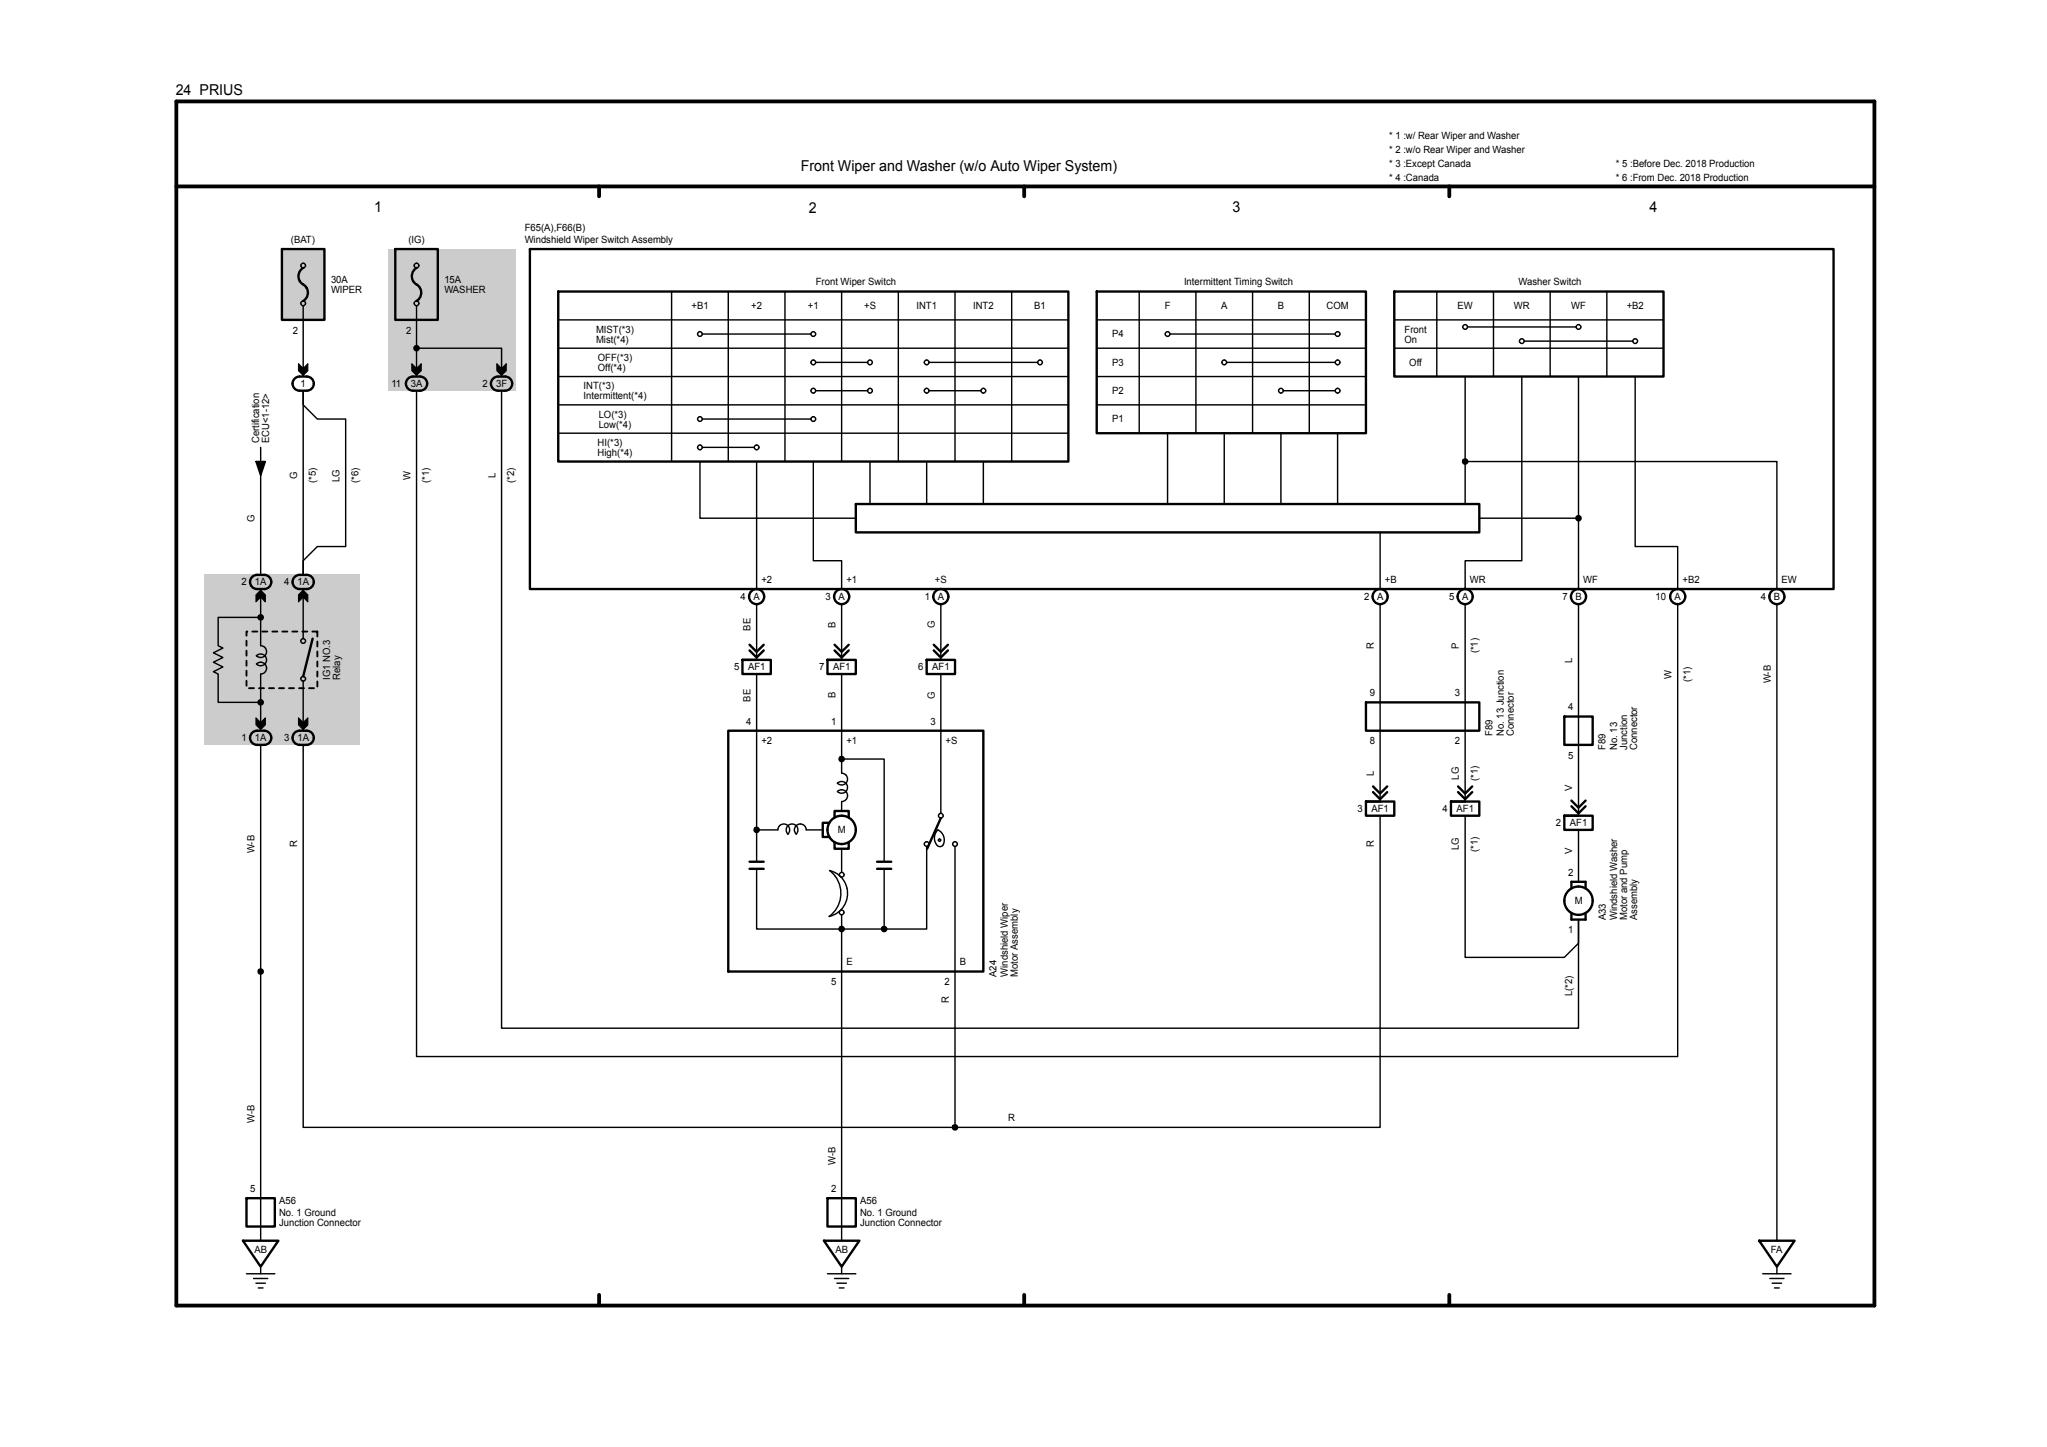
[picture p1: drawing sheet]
<svg xmlns="http://www.w3.org/2000/svg" width="297mm" height="210mm" viewBox="0 0 297 210" stroke-linecap="round" stroke-linejoin="round" font-family="sans-serif">
<path d="M25.6 14.7h246.4v174.8h-246.4zM25.6 27.1h246.4M86.9 27v1.5M148.6 27v1.5M210.3 27v1.5M86.9 187.9v1.5M148.6 187.9v1.5M210.3 187.9v1.5" fill="none" stroke="#000" stroke-width=".55"/>
<g fill="#ccc">
<path d="M56.3 36.1h18.5v20.6h-18.5z"/>
<path d="M29.6 83.4h22.6v24.7h-22.6z"/>
<path d="M40.9 36.1h6.2v10.3h-6.2z"/>
<path d="M57.4 36.1h6.1v10.3h-6.1z"/>
</g>
<g fill="none" stroke="#000" stroke-width=".34">
<path d="M40.9 36.1h6.2v10.3h-6.2zM44 38.9a1.43 1.43 0 0 0 .2 2.5 1.4 1.4 0 0 1-.2 2.3M57.4 36.1h6.1v10.3h-6.1zM60.4 38.9a1.43 1.43 0 0 0 .2 2.5 1.4 1.4 0 0 1-.2 2.3M76.9 36.1h189.1v49.4h-189.1zM42.9 54.8a2.22 2.22 0 0 1 2.4 .3 1.03 1.03 0 0 1 .1 1 1.03 1.03 0 0 1-.9 .6h-1a1.03 1.03 0 0 1-1-.7 1.03 1.03 0 0 1 .4-1.2zM59.3 54.8a2.22 2.22 0 0 1 2.5 .3 1.03 1.03 0 0 1 .1 1 1.03 1.03 0 0 1-1 .6h-1a1.03 1.03 0 0 1-1-.7 1.03 1.03 0 0 1 .4-1.2zM71.7 54.8a2.22 2.22 0 0 1 2.4 .3 1.03 1.03 0 0 1 .1 1 1.03 1.03 0 0 1-.9 .6h-1a1.03 1.03 0 0 1-1-.7 1.03 1.03 0 0 1 .4-1.2zM81 42.3h74v24.7h-74zM159.1 42.3h39.1v20.6h-39.1zM202.3 42.3h39.1v12.3h-39.1zM124.2 73.2h90.4v4.1h-90.4z"/>
<path d="M36.7 83.6a2.22 2.22 0 0 1 2.5 .3 1.03 1.03 0 0 1 .1 1 1.03 1.03 0 0 1-1 .6h-1a1.03 1.03 0 0 1-1-.7 1.03 1.03 0 0 1 .4-1.2zM42.9 83.6a2.22 2.22 0 0 1 2.4 .3 1.03 1.03 0 0 1 .1 1 1.03 1.03 0 0 1-.9 .6h-1a1.03 1.03 0 0 1-1-.7 1.03 1.03 0 0 1 .4-1.2zM45.4 92.7l-1.4 5.5M107.7 95.8h4.1v2h-4.1zM107.7 95.8h2.1M108.8 93.6l1 1 1-1M108.8 94.4l1 1 1-1M120.1 95.8h4.1v2h-4.1zM120.1 95.8h2M121.1 93.6l1 1 1-1M121.1 94.4l1 1 1-1M134.4 95.8h4.2v2h-4.2z"/>
<path d="M134.4 95.8h2.1M135.5 93.6l1 1 1-1M135.5 94.4l1 1 1-1M36.5 106.5l.2-.3a2.22 2.22 0 0 1 2.5 .3 1.03 1.03 0 0 1 .1 1 1.03 1.03 0 0 1-1 .6h-1a1.03 1.03 0 0 1-.9-.6 1.03 1.03 0 0 1 .1-1zM42.6 106.5l.3-.3a2.22 2.22 0 0 1 2.4 .3 1.03 1.03 0 0 1 .1 1 1.03 1.03 0 0 1-.9 .6h-1a1.03 1.03 0 0 1-.9-.6 1.03 1.03 0 0 1 0-1zM105.7 106h37v35h-37zM120.3 119.4h-.9v2.1h.9M121.1 118.7v-1h2v1M136.5 118.7l-2 4.5M198.2 101.9h16.4v4.1h-16.4zM198.2 116.3h4.1v2.1h-4.1zM198.2 116.3h2"/>
<path d="M199.2 114.1l1 1.1 1.1-1.1M199.2 115l1 1 1.1-1M210.5 116.3h4.1v2.1h-4.1zM210.5 116.3h2.1M211.5 114.1l1.1 1.1 1-1.1M211.5 115l1.1 1 1-1M227 118.4h4.1v2h-4.1zM227 104h4.1v4.1h-4.1zM227 118.4h2M228 117l1 1 1.1-1M228 116.2l1 1 1.1-1M108.8 126.1h2"/>
<path d="M108.8 125.1h2M121.1 122.2v1h2v-1M127.3 126.1h2M127.3 125.1h2M228 128.9v-.9h2.1v.9M228 132.5v1h2.1v-1M35.8 173.9h4.1v4.1h-4.1zM120.1 173.9h4.1v4.1h-4.1zM35.3 180.1h5.1l-2.6 3.7zM119.5 180.1h5.2l-2.6 3.7zM255.2 180.1h5.2l-2.6 3.7z"/>
<circle cx="109.8" cy="86.6" r="1.1"/>
<circle cx="122.1" cy="86.6" r="1.1"/>
<circle cx="136.5" cy="86.6" r="1.1"/>
<circle cx="200.2" cy="86.6" r="1.1"/>
<circle cx="212.6" cy="86.6" r="1.1"/>
<circle cx="229" cy="86.6" r="1.1"/>
<circle cx="243.4" cy="86.6" r="1.1"/>
<circle cx="257.8" cy="86.6" r="1.1"/>
<circle cx="122.1" cy="120.4" r="2.06"/>
<circle cx="229" cy="130.7" r="2.06"/>
</g>
<g fill="none" stroke="#000" stroke-width=".21">
<path d="M44 56.7v2.1l2 2h4.2v18.5h-4.2l-2 2.1v2zM44 44.4v10.2M60.1 50.3a.38 .38 0 0 0 .2 .6 .38 .38 0 0 0 .5-.4 .38 .38 0 0 0-.6-.3l-.1 .1 .1 .3 .3 .1 .1-.2v-.1h-.3l.1 .1h12.4v4.1M60.4 56.7v96.6h183v-65.6M60.4 44.4v10.2M72.8 56.7v92.5h156.2v-15.7v3.4l-2 2h-14.4v-20.5M81 54.6h74M81 46.4h74M81 50.5h74M81 58.8h74M97.4 42.3v24.7M101.9 48.5h15.8"/>
<path d="M105.7 42.3v24.7M113.9 42.3v24.7M118.3 52.6h7.6M118.3 56.7h7.6M122.1 42.3v24.7M130.3 42.3v24.7M134.8 52.6h15.8M134.8 56.7h7.5M138.6 42.3v24.7M146.8 42.3v24.7M159.1 54.6h39.1M159.1 46.4h39.1"/>
<path d="M159.1 50.5h39.1M159.1 58.8h39.1M165.3 42.3v20.6M169.7 48.5h24M173.5 42.3v20.6M178 52.6h15.7M181.7 42.3v20.6M186.2 56.7h7.5M190 42.3v20.6M202.3 46.4h39.1M202.3 50.5h39.1M208.5 42.3v12.3"/>
<path d="M212.6 54.6v18.6M212.9 47.5h15.8M216.7 42.3v12.3M220.8 54.6v26.8h-8.2v4.1M221.1 49.5h15.8M224.9 42.3v12.3M229 54.6v30.9M233.1 42.3v12.3M237.2 54.6v24.7h6.2v6.2M37.1 67h1.4l-.7 2-.7-2h.2l.5 1.6 .6-1.6h-.2l-.4 1.2-.4-1.2h.2l.2 .7 .3-.7M37.8 64.9v18.5M81 62.9h74"/>
<path d="M101.6 67v8.2h22.6M101.9 60.8h15.8M101.9 64.9h7.5M109.8 67v18.5M118 67v14.4h4.1v4.1M126.2 67v6.2M134.4 67v6.2M142.7 67v6.2M169.4 62.9v10.3M177.6 62.9v10.3M185.9 62.9v10.3M194.1 62.9v10.3"/>
<path d="M200.2 77.3v8.2M212.3 66.7a.38 .38 0 0 0 .2 .6 .38 .38 0 0 0 .4-.4 .38 .38 0 0 0-.5-.2h-.1l.1 .4 .2 .1 .2-.2-.1-.1-.2-.1 .1 .2h45.2v18.5M228.7 75a.38 .38 0 0 0 .2 .6 .38 .38 0 0 0 .5-.4 .38 .38 0 0 0-.6-.3l-.1 .1 .1 .3 .3 .1 .1-.2-.1-.2h-.2l.1 .2h-14.4M37.5 89.4a.38 .38 0 0 0 .2 .6 .38 .38 0 0 0 .5-.5 .38 .38 0 0 0-.6-.2l-.1 .1 .1 .3 .3 .1 .1-.2-.1-.2h-.2l.1 .2h-6.1v4.1l.6 .4-1.3 .6 1.3 .7-1.3 .7 1.3 .7-1.3 .7 .7 .3v4.1h6.1l-.1-.1 .2-.1 .1 .2v.2h-.3l-.2-.4a.38 .38 0 0 1 .7 .1 .38 .38 0 0 1-.4 .5 .38 .38 0 0 1-.3-.5v-.1M37.8 85.5v8.2a.85 .85 0 0 1 .8 1.2 .85 .85 0 0 1-1.4 .3 .86 .86 0 0 1 1.2 0 .86 .86 0 0 1 0 1.2 .86 .86 0 0 1-1.2 0 .86 .86 0 0 1 1.4 .2 .86 .86 0 0 1-.8 1.2v8.2M44 85.5v7.2M44 98.8v7.2M109.8 87.7v8.1M109.8 97.8v27.3M122.1 97.8v14.4a.86 .86 0 0 1 .8 .5 .86 .86 0 0 1-.2 1M122.1 87.7v8.1M136.5 87.7v8.1"/>
<path d="M136.5 97.8v20.2M200.2 87.7v28.6M212.6 87.7v28.6M229 87.7v30.7M257.8 87.7v92.4M37.8 108.1v72M44 108.1v55.5h94.6M121.5 113.7a.85 .85 0 0 1 1.2 0 .86 .86 0 0 1-1.2 0zM121.8 109.9a.38 .38 0 0 0 .2 .6 .38 .38 0 0 0 .5-.4 .38 .38 0 0 0-.6-.3l-.1 .1 .1 .3 .3 .2 .1-.2v-.2h-.3l.1 .2h6.2v14.9M122.7 113.7a.86 .86 0 0 1 0 1.2 .86 .86 0 0 1-1.2 0 .86 .86 0 0 1 1.4 .2 .86 .86 0 0 1-.8 1.2v1.4M200.2 118.4v45.2h-61.6M109.5 120.2a.38 .38 0 0 0 .2 .6 .38 .38 0 0 0 .5-.4 .38 .38 0 0 0-.6-.3l-.1 .1 .1 .3 .2 .1 .2-.2-.1-.1h-.2l.1 .1h3.1a.85 .85 0 0 1 1.1-.8 .85 .85 0 0 1 .3 1.4 .86 .86 0 0 1 0-1.2 .86 .86 0 0 1 1.2 0 .86 .86 0 0 1 0 1.3 .86 .86 0 0 1 .3-1.5 .86 .86 0 0 1 1.2 .8h2.4"/>
<path d="M120.4 126.3a3.4 3.4 0 0 1 2.6 3.4 3.4 3.4 0 0 1-2.7 3.3 4.2 4.2 0 0 0 .1-6.7zM121.8 134.6a.38 .38 0 0 0 .2 .6 .38 .38 0 0 0 .5-.4 .38 .38 0 0 0-.6-.3l-.1 .1 .1 .3 .1 .1h.3v-.2l-.1-.2-.2 .1 .1 .1M122.1 123.2v3.4M122.1 132.8v47.3M128.3 126.1v8.7l-.1-.1 .1-.1 .2 .2-.2 .2-.2-.1a.3 .3 0 0 1 .1-.4 .3 .3 0 0 1 .4 .2 .38 .38 0 0 1-.4 .5 .38 .38 0 0 1-.2-.6M134.4 122.8v12h-24.6v-8.7M136.1 120.4a1.58 1.58 0 0 1 .7 2.3l-.3 .2a.92 .92 0 0 1-.9-1.1v-.5l.2-.5zM138.6 122.8v40.8M229 120.4v7.6M37.5 140.8a.38 .38 0 0 0 .2 .6 .38 .38 0 0 0 .5-.4 .38 .38 0 0 0-.6-.3l-.1 .1 .1 .3 .3 .1 .1-.2v-.1l-.3-.1 .1 .2M138.3 163.4a.38 .38 0 0 0 .2 .6 .38 .38 0 0 0 .4-.4 .38 .38 0 0 0-.5-.3l-.1 .1 .1 .3 .1 .1 .2-.1 .1-.1-.2-.2h-.1l.1 .2M35.8 184.9h4.1"/>
<path d="M36.8 185.5h2M37.1 186.2h1.4M37.5 186.9h.7M37.8 183.8v1.1M120.1 184.9h4.1M121.1 185.5h2M121.4 186.2h1.4M121.8 186.9h.7M122.1 183.8v1.1M255.8 184.9h4.1M256.8 185.5h2M257.1 186.2h1.4"/>
<path d="M257.5 186.9h.7M257.8 183.8v1.1"/>
<circle cx="44" cy="38.5" r=".34"/>
<circle cx="60.4" cy="38.5" r=".34"/>
<circle cx="44" cy="44" r=".34"/>
<circle cx="60.4" cy="44" r=".34"/>
<circle cx="101.6" cy="48.5" r=".34"/>
<circle cx="118" cy="52.6" r=".34"/>
<circle cx="118" cy="56.7" r=".34"/>
<circle cx="118" cy="48.5" r=".34"/>
<circle cx="126.2" cy="56.7" r=".34"/>
<circle cx="126.2" cy="52.6" r=".34"/>
<circle cx="134.5" cy="52.6" r=".34"/>
<circle cx="134.5" cy="56.7" r=".34"/>
<circle cx="142.7" cy="56.7" r=".34"/>
<circle cx="150.9" cy="52.6" r=".34"/>
<circle cx="169.4" cy="48.5" r=".34"/>
<circle cx="177.6" cy="52.6" r=".34"/>
<circle cx="185.9" cy="56.7" r=".34"/>
<circle cx="194.1" cy="48.5" r=".34"/>
<circle cx="194.1" cy="56.7" r=".34"/>
<circle cx="194.1" cy="52.6" r=".34"/>
<circle cx="212.6" cy="47.5" r=".34"/>
<circle cx="220.8" cy="49.5" r=".34"/>
<circle cx="229" cy="47.5" r=".34"/>
<circle cx="237.2" cy="49.5" r=".34"/>
<circle cx="101.6" cy="60.8" r=".34"/>
<circle cx="101.6" cy="64.9" r=".34"/>
<circle cx="109.8" cy="64.9" r=".34"/>
<circle cx="118" cy="60.8" r=".34"/>
<circle cx="44" cy="98.5" r=".34"/>
<circle cx="44" cy="93" r=".34"/>
<circle cx="136.5" cy="118.4" r=".34"/>
<circle cx="122.1" cy="132.4" r=".34"/>
<circle cx="122.1" cy="126.9" r=".34"/>
<circle cx="134.5" cy="122.5" r=".34"/>
<circle cx="136.3" cy="121.9" r=".17"/>
<circle cx="138.6" cy="122.5" r=".34"/>
</g>
<path d="M43.3 52.8l.7 .7 .7-.7v1l-.7 .7-.7-.7zM59.7 52.8l.7 .7 .7-.7v1l-.7 .7-.7-.7zM72.1 52.8l.7 .7 .7-.7v1l-.7 .7-.7-.7zM37.1 86.3l.7-.7 .7 .7v1.1l-.7-.7-.7 .7zM43.3 86.3l.7-.7 .7 .7v1.1l-.7-.7-.7 .7zM37.1 104.2l.7 .7 .7-.7v1l-.7 .7-.7-.7zM43.3 104.2l.7 .7 .7-.7v1l-.7 .7-.7-.7z" fill="#000"/>
<path d="M43.3 52.8l.7 .7 .7-.7v1l-.7 .7-.7-.7zM59.7 52.8l.7 .7 .7-.7v1l-.7 .7-.7-.7zM72.1 52.8l.7 .7 .7-.7v1l-.7 .7-.7-.7zM37.1 86.3l.7-.7 .7 .7v1.1l-.7-.7-.7 .7zM43.3 86.3l.7-.7 .7 .7v1.1l-.7-.7-.7 .7zM37.1 104.2l.7 .7 .7-.7v1l-.7 .7-.7-.7zM43.3 104.2l.7 .7 .7-.7v1l-.7 .7-.7-.7z" fill="none" stroke="#000" stroke-width=".15"/>
<path d="M46 91.7h-10.2v8.2h10.2v-8.2" fill="none" stroke="#000" stroke-width=".27" stroke-dasharray=".7 .7"/>
<g font-size="2.2">
<text x="25.5" y="13.8">24 PRIUS</text>
<text x="116.2" y="24.8">Front Wiper and Washer (w/o Auto Wiper System)</text>
<text x="54.3" y="30.7">1</text>
<text x="117.3" y="30.8">2</text>
<text x="178.8" y="30.8">3</text>
<text x="239.3" y="30.7">4</text>
</g>
<g font-size="1.5">
<text x="201.5" y="22.2">* 2 :w/o Rear Wiper and Washer</text>
<text x="201.5" y="20.2">* 1 :w/ Rear Wiper and Washer</text>
<text x="201.5" y="24.3">* 3 :Except Canada</text>
<text x="201.5" y="26.3">* 4 :Canada</text>
<text x="234.4" y="24.3">* 5 :Before Dec. 2018 Production</text>
<text x="234.4" y="26.3">* 6 :From Dec. 2018 Production</text>
<text x="42.2" y="35.2">(BAT)</text>
<text x="59.3" y="35.2">(IG)</text>
<text x="76.1" y="35.2">Windshield Wiper Switch Assembly</text>
<text x="76.1" y="33.5">F65(A),F66(B)</text>
<text x="48" y="41.1">30A</text>
<text x="64.5" y="41.1">15A</text>
<text x="118.4" y="41.4">Front Wiper Switch</text>
<text x="171.8" y="41.4">Intermittent Timing Switch</text>
<text x="220.3" y="41.4">Washer Switch</text>
<text x="48" y="42.5">WIPER</text>
<text x="64.5" y="42.5">WASHER</text>
<text x="100.3" y="44.8">+B1</text>
<text x="109" y="44.8">+2</text>
<text x="117.2" y="44.8">+1</text>
<text x="125.4" y="44.8">+S</text>
<text x="133" y="44.8">INT1</text>
<text x="141.2" y="44.8">INT2</text>
<text x="150.1" y="44.8">B1</text>
<text x="169" y="44.8">F</text>
<text x="177.2" y="44.8">A</text>
<text x="185.4" y="44.8">B</text>
<text x="192.5" y="44.8">COM</text>
<text x="211.5" y="44.8">EW</text>
<text x="219.6" y="44.8">WR</text>
<text x="227.9" y="44.8">WF</text>
<text x="236" y="44.8">+B2</text>
<text x="42.5" y="48.4">2</text>
<text x="58.9" y="48.4">2</text>
<text x="86.5" y="48.3">MIST(*3)</text>
<text x="86.5" y="49.7">Mist(*4)</text>
<text x="86.7" y="52.4">OFF(*3)</text>
<text x="86.7" y="53.8">Off(*4)</text>
<text x="161.4" y="53.1">P3</text>
<text x="161.4" y="49">P4</text>
<text x="203.8" y="48.3">Front</text>
<text x="203.8" y="49.7">On</text>
<text x="204.5" y="53.1">Off</text>
<text x="43.6" y="56.2">1</text>
<text x="56.8" y="56.2">11</text>
<text x="59.6" y="56.2">3A</text>
<text x="70" y="56.2">2</text>
<text x="72" y="56.2">3F</text>
<text x="84.7" y="56.5">INT(*3)</text>
<text x="84.7" y="57.9">Intermittent(*4)</text>
<text x="161.4" y="57.2">P2</text>
<text x="37.6" y="64.3" transform="rotate(-90 37.6 64.3)">Certification</text>
<text x="39.1" y="64.3" transform="rotate(-90 39.1 64.3)">ECU&lt;1-12&gt;</text>
<text x="86.7" y="64.7">HI(*3)</text>
<text x="86.9" y="60.6">LO(*3)</text>
<text x="86.9" y="62.1">Low(*4)</text>
<text x="161.4" y="61.3">P1</text>
<text x="43.1" y="69.6" transform="rotate(-90 43.1 69.6)">G</text>
<text x="45.8" y="70.1" transform="rotate(-90 45.8 70.1)">(*5)</text>
<text x="49.3" y="70" transform="rotate(-90 49.3 70)">LG</text>
<text x="52" y="70.1" transform="rotate(-90 52 70.1)">(*6)</text>
<text x="59.5" y="69.7" transform="rotate(-90 59.5 69.7)">W</text>
<text x="62.3" y="70.1" transform="rotate(-90 62.3 70.1)">(*1)</text>
<text x="71.9" y="69.4" transform="rotate(-90 71.9 69.4)">L</text>
<text x="74.6" y="70.1" transform="rotate(-90 74.6 70.1)">(*2)</text>
<text x="86.7" y="66.2">High(*4)</text>
<text x="36.9" y="75.7" transform="rotate(-90 36.9 75.7)">G</text>
<text x="35.1" y="84.9">2</text>
<text x="37" y="84.9">1A</text>
<text x="41.2" y="84.9">4</text>
<text x="43.2" y="84.9">1A</text>
<text x="107.5" y="87.1">4</text>
<text x="109.3" y="87.1">A</text>
<text x="110.5" y="84.6">+2</text>
<text x="119.8" y="87.1">3</text>
<text x="121.7" y="87.1">A</text>
<text x="122.8" y="84.6">+1</text>
<text x="134.2" y="87.1">1</text>
<text x="135.7" y="84.6">+S</text>
<text x="136.1" y="87.1">A</text>
<text x="197.9" y="87.1">2</text>
<text x="199.8" y="87.1">A</text>
<text x="200.9" y="84.6">+B</text>
<text x="210.3" y="87.1">5</text>
<text x="212.1" y="87.1">A</text>
<text x="213.3" y="84.6">WR</text>
<text x="226.7" y="87.1">7</text>
<text x="228.6" y="87.1">B</text>
<text x="229.7" y="84.6">WF</text>
<text x="240.2" y="87.1">10</text>
<text x="243" y="87.1">A</text>
<text x="244.1" y="84.6">+B2</text>
<text x="255.5" y="87.1">4</text>
<text x="257.4" y="87.1">B</text>
<text x="258.5" y="84.6">EW</text>
<text x="108.9" y="91.5" transform="rotate(-90 108.9 91.5)">BE</text>
<text x="121.2" y="91.1" transform="rotate(-90 121.2 91.1)">B</text>
<text x="135.6" y="91.2" transform="rotate(-90 135.6 91.2)">G</text>
<text x="199.3" y="94.2" transform="rotate(-90 199.3 94.2)">R</text>
<text x="211.7" y="94.2" transform="rotate(-90 211.7 94.2)">P</text>
<text x="214.4" y="94.8" transform="rotate(-90 214.4 94.8)">(*1)</text>
<text x="47.9" y="98.7" transform="rotate(-90 47.9 98.7)">IG1 NO.3</text>
<text x="49.3" y="98.7" transform="rotate(-90 49.3 98.7)">Relay</text>
<text x="106.5" y="97.3">5</text>
<text x="108.5" y="97.3">AF1</text>
<text x="108.9" y="101.8" transform="rotate(-90 108.9 101.8)">BE</text>
<text x="118.8" y="97.3">7</text>
<text x="120.9" y="97.3">AF1</text>
<text x="121.2" y="101.4" transform="rotate(-90 121.2 101.4)">B</text>
<text x="133.2" y="97.3">6</text>
<text x="135.3" y="97.3">AF1</text>
<text x="135.6" y="101.4" transform="rotate(-90 135.6 101.4)">G</text>
<text x="198.7" y="101">9</text>
<text x="211.1" y="101">3</text>
<text x="228.1" y="96.2" transform="rotate(-90 228.1 96.2)">L</text>
<text x="242.5" y="98.5" transform="rotate(-90 242.5 98.5)">W</text>
<text x="245.3" y="98.9" transform="rotate(-90 245.3 98.9)">(*1)</text>
<text x="256.9" y="99.2" transform="rotate(-90 256.9 99.2)">W-B</text>
<text x="35.1" y="107.6">1</text>
<text x="37" y="107.6">1A</text>
<text x="41.2" y="107.6">3</text>
<text x="43.2" y="107.6">1A</text>
<text x="108.3" y="105.2">4</text>
<text x="120.6" y="105.2">1</text>
<text x="135" y="105.2">3</text>
<text x="216.5" y="106.8" transform="rotate(-90 216.5 106.8)">F89</text>
<text x="218.2" y="106.8" transform="rotate(-90 218.2 106.8)">No. 13 Junction</text>
<text x="219.6" y="106.8" transform="rotate(-90 219.6 106.8)">Connector</text>
<text x="227.5" y="103.1">4</text>
<text x="110.5" y="108">+2</text>
<text x="122.8" y="108">+1</text>
<text x="137.2" y="108">+S</text>
<text x="198.7" y="108">8</text>
<text x="199.3" y="112.6" transform="rotate(-90 199.3 112.6)">L</text>
<text x="211.1" y="108">2</text>
<text x="211.7" y="113.1" transform="rotate(-90 211.7 113.1)">LG</text>
<text x="214.4" y="113.3" transform="rotate(-90 214.4 113.3)">(*1)</text>
<text x="227.5" y="110.1">5</text>
<text x="232.9" y="108.9" transform="rotate(-90 232.9 108.9)">F89</text>
<text x="234.6" y="108.9" transform="rotate(-90 234.6 108.9)">No. 13</text>
<text x="236.1" y="108.9" transform="rotate(-90 236.1 108.9)">Junction</text>
<text x="237.5" y="108.9" transform="rotate(-90 237.5 108.9)">Connector</text>
<text x="197" y="117.8">3</text>
<text x="199" y="117.8">AF1</text>
<text x="209.3" y="117.8">4</text>
<text x="211.3" y="117.8">AF1</text>
<text x="225.7" y="119.9">2</text>
<text x="227.8" y="119.9">AF1</text>
<text x="228.1" y="114.7" transform="rotate(-90 228.1 114.7)">V</text>
<text x="36.9" y="123.9" transform="rotate(-90 36.9 123.9)">W-B</text>
<text x="43.1" y="123" transform="rotate(-90 43.1 123)">R</text>
<text x="121.6" y="120.9">M</text>
<text x="199.3" y="123" transform="rotate(-90 199.3 123)">R</text>
<text x="211.7" y="123.4" transform="rotate(-90 211.7 123.4)">LG</text>
<text x="214.4" y="123.6" transform="rotate(-90 214.4 123.6)">(*1)</text>
<text x="228.1" y="124" transform="rotate(-90 228.1 124)">V</text>
<text x="227.5" y="127.1">2</text>
<text x="228.5" y="131.2">M</text>
<text x="227.5" y="135.4">1</text>
<text x="233" y="133.5" transform="rotate(-90 233 133.5)">A33</text>
<text x="234.6" y="133.5" transform="rotate(-90 234.6 133.5)">Windshield Washer</text>
<text x="236.1" y="133.5" transform="rotate(-90 236.1 133.5)">Motor and Pump</text>
<text x="237.5" y="133.5" transform="rotate(-90 237.5 133.5)">Assembly</text>
<text x="120.6" y="143">5</text>
<text x="122.8" y="140.1">E</text>
<text x="137.1" y="143">2</text>
<text x="139.3" y="140.1">B</text>
<text x="144.6" y="141.8" transform="rotate(-90 144.6 141.8)">A24</text>
<text x="146.2" y="141.8" transform="rotate(-90 146.2 141.8)">Windshield Wiper</text>
<text x="147.7" y="141.8" transform="rotate(-90 147.7 141.8)">Motor Assembly</text>
<text x="137.7" y="145.6" transform="rotate(-90 137.7 145.6)">R</text>
<text x="228.1" y="144.5" transform="rotate(-90 228.1 144.5)">L(*2)</text>
<text x="36.9" y="162.9" transform="rotate(-90 36.9 162.9)">W-B</text>
<text x="146.3" y="162.7">R</text>
<text x="36.3" y="173">5</text>
<text x="120.6" y="173">2</text>
<text x="121.2" y="169.1" transform="rotate(-90 121.2 169.1)">W-B</text>
<text x="40.5" y="176.4">No. 1 Ground</text>
<text x="40.5" y="177.9">Junction Connector</text>
<text x="40.5" y="174.7">A56</text>
<text x="124.8" y="176.4">No. 1 Ground</text>
<text x="124.8" y="177.9">Junction Connector</text>
<text x="124.8" y="174.7">A56</text>
<text x="36.9" y="181.9">AB</text>
<text x="121.2" y="181.9">AB</text>
<text x="256.9" y="181.9">FA</text>
</g>
</svg>
